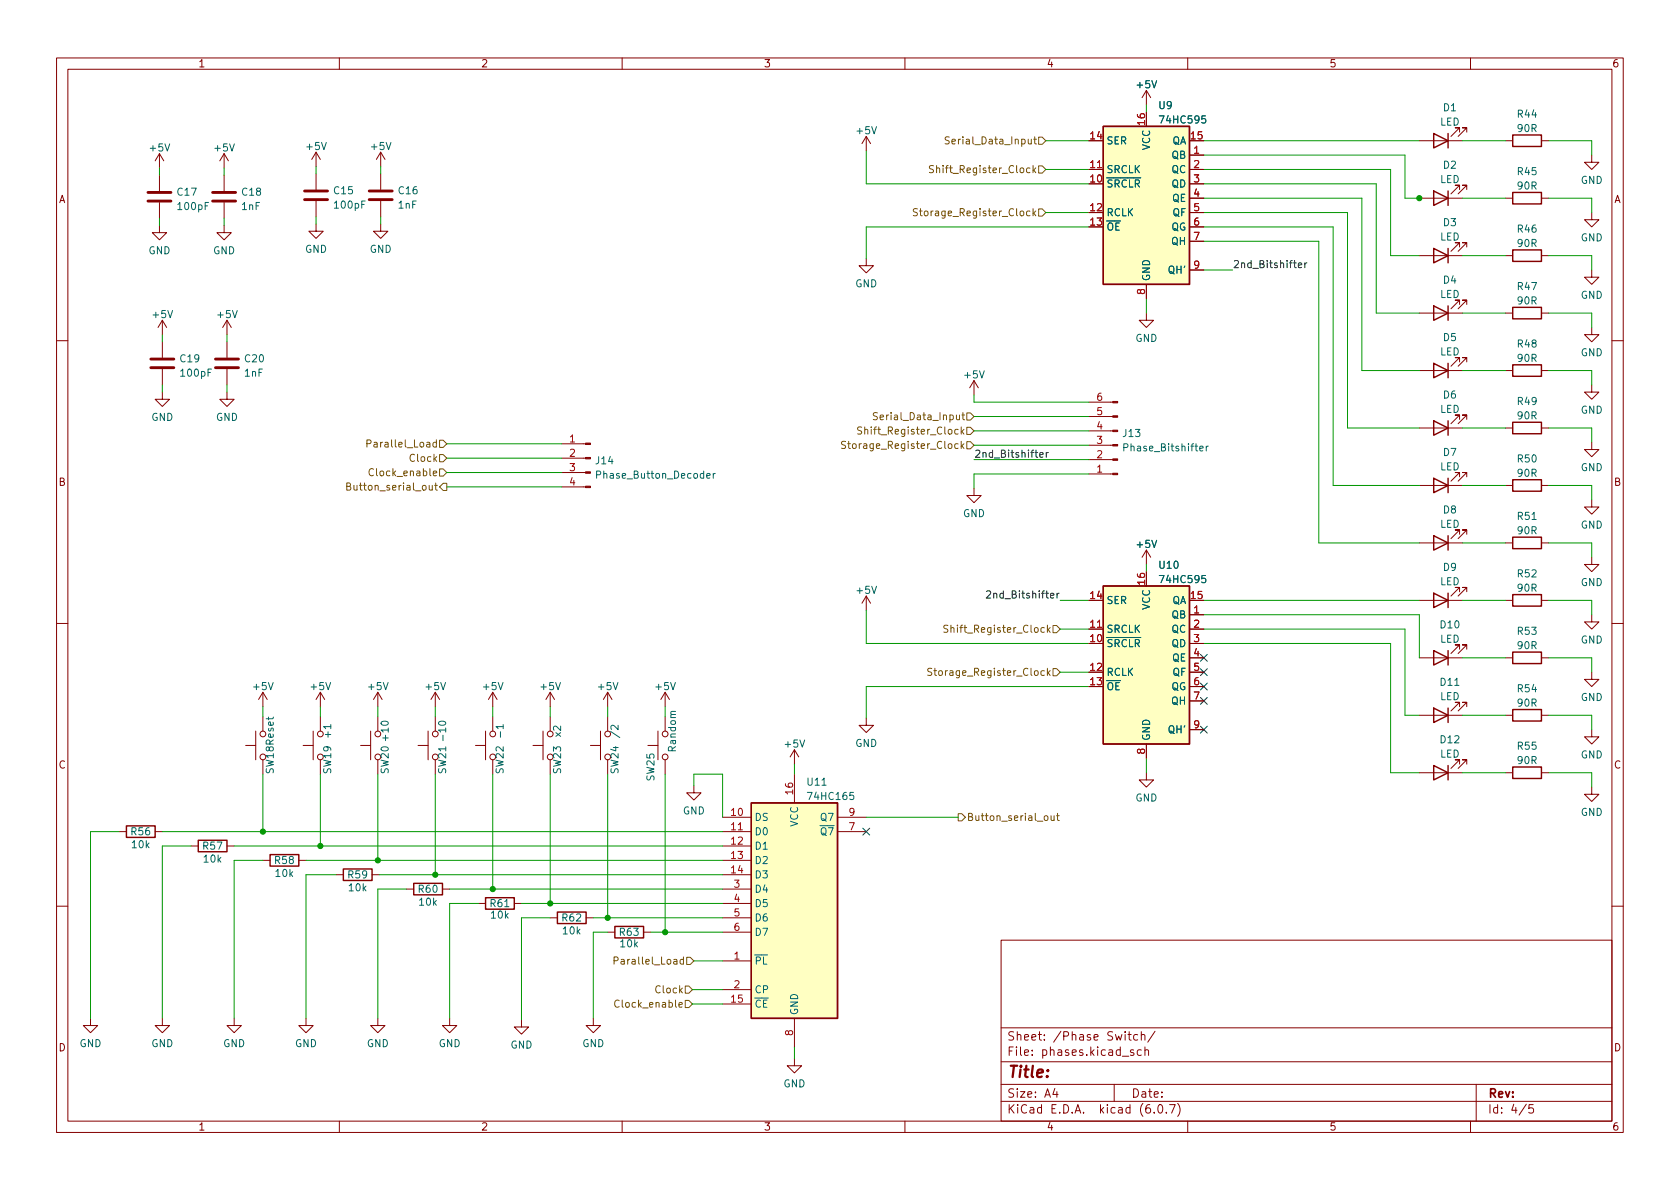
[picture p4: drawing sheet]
<svg xmlns="http://www.w3.org/2000/svg" width="297mm" height="210mm" viewBox="0 0 297 210" stroke-linecap="round" stroke-linejoin="round" font-family="sans-serif">
<g fill="none" stroke="#840000" stroke-width=".18">
<path d="M10 10.2h277v190.1h-277zM12 12.2h273v186.1h-273zM60 10.2v2M110 10.2v2M160 10.2v2M202.7 16v2.5M202.7 16l-.8 1.3M202.7 16l.8 1.3M210 10.2v2M260 10.2v2M28.2 39.9v1.2h1.3l-1.3 1.3-1.3-1.3h1.3M28.2 27.2l-.8 1.2"/>
<path d="M28.2 27.2v2.5M28.2 31v2.8M28.2 35.8v2.8M28.2 27.2l.8 1.2M39.6 39.9v1.2h1.3l-1.3 1.3-1.2-1.3h1.2M39.6 27.2v2.5M39.6 31v2.8M39.6 35.8v2.8M39.6 27.2l-.7 1.2M39.6 27.2l.8 1.2M55.9 39.6v1.3h1.2l-1.2 1.3-1.3-1.3h1.3M55.9 26.9v2.6"/>
<path d="M55.9 30.7v2.8M55.9 35.6v2.7M55.9 26.9l-.8 1.3M55.9 26.9l.7 1.3M67.3 39.6v1.3h1.3l-1.3 1.3-1.3-1.3h1.3M67.3 26.9l-.8 1.3M67.3 26.9v2.6M67.3 30.7v2.8M67.3 35.6v2.7M67.3 26.9l.8 1.3M153.2 24.1l-.8 1.3M153.2 24.1v2.6"/>
<path d="M153.2 24.1l.7 1.3M192.5 30h2.6M210.3 35h2.6M210.3 27.4h2.6M210.3 30h2.6M210.3 32.5h2.6M210.3 37.6h2.6M251 35h7.6M251 24.9h7.6M258.1 33.5v-.7h-.8h.8l-1.6 1.5M258.1 23.4v-.8h-.8h.8l-1.6 1.5M259.3 33.5v-.7h-.7h.7l-1.5 1.5"/>
<path d="M259.3 23.4v-.8h-.7h.7l-1.5 1.5M266.2 35h1.3M266.2 24.9h1.3M272.5 35h1.3M272.5 24.9h1.3M281.4 37.6v1.3h1.3l-1.3 1.2-1.2-1.2h1.2M281.4 27.4v1.3h1.3l-1.3 1.3-1.2-1.3h1.2M28.7 56.6l-.8 1.3M28.7 56.6v2.6M28.7 56.6l.8 1.3M40.1 56.6l-.7 1.3M40.1 56.6v2.6"/>
<path d="M40.1 56.6l.8 1.3M153.2 45.7v1.3h1.2l-1.2 1.3-1.3-1.3h1.3M202.7 55.4v1.2h1.3l-1.3 1.3-1.3-1.3h1.3M202.7 50.3v2.5M210.3 40.1h2.6M210.3 42.7h2.6M210.3 47.7h2.6M251 55.4h7.6M251 45.2h7.6M258.1 53.8v-.7h-.8h.8l-1.6 1.5M258.1 43.7v-.8h-.8h.8l-1.6 1.5M259.3 53.8v-.7h-.7h.7l-1.5 1.5"/>
<path d="M259.3 43.7v-.8h-.7h.7l-1.5 1.5M266.2 55.4h1.3M266.2 45.2h1.3M272.5 55.4h1.3M272.5 45.2h1.3M281.4 47.7v1.3h1.3l-1.3 1.3-1.2-1.3h1.2M281.4 57.9v1.3h1.3l-1.3 1.2-1.2-1.2h1.2M10 60.2h2M28.7 69.3v1.3h1.3l-1.3 1.3-1.3-1.3h1.3M28.7 60.4v2.8M28.7 65.3v2.8M40.1 69.3v1.3h1.3l-1.3 1.3-1.2-1.3h1.2"/>
<path d="M40.1 60.4v2.8M40.1 65.3v2.8M99.3 78.5h4.2M172.2 67.3l-.8 1.3M172.2 67.3v2.5M172.2 67.3l.8 1.3M192.5 71.1h4.2M192.5 73.7h4.2M192.5 76.2h4.2M192.5 78.7h4.2M251 65.5h7.6M251 75.7h7.6"/>
<path d="M258.1 74.2v-.8h-.8h.8l-1.6 1.5M258.1 64v-.8h-.8h.8l-1.6 1.6M259.3 74.2v-.8h-.7h.7l-1.5 1.5M259.3 64v-.8h-.7h.7l-1.5 1.6M266.2 65.5h1.3M266.2 75.7h1.3M272.5 65.5h1.3M272.5 75.7h1.3M281.4 68.1v1.2h1.3l-1.3 1.3-1.2-1.3h1.2M281.4 78.2v1.3h1.3l-1.3 1.3-1.2-1.3h1.2M285 60.2h2M99.3 86.1h4.2"/>
<path d="M99.3 83.6h4.2M99.3 81h4.2M172.2 86.4v1.2h1.3l-1.3 1.3-1.3-1.3h1.3M192.5 81.3h4.2M192.5 83.8h4.2M202.7 97.3v2.5M202.7 97.3l-.8 1.2M202.7 97.3l.8 1.2M251 85.8h7.6M251 96h7.6M258.1 94.5v-.8h-.8h.8l-1.6 1.5M258.1 84.3v-.7h-.8h.8l-1.6 1.5"/>
<path d="M259.3 94.5v-.8h-.7h.7l-1.5 1.5M259.3 84.3v-.7h-.7h.7l-1.5 1.5M266.2 85.8h1.3M266.2 96h1.3M272.5 85.8h1.3M272.5 96h1.3M281.4 88.4v1.3h1.3l-1.3 1.2-1.2-1.2h1.2M281.4 98.5v1.3h1.3l-1.3 1.3-1.2-1.3h1.2M10 110.2h2M153.2 105.4v2.5M153.2 105.4l-.8 1.3M153.2 105.4l.7 1.3"/>
<path d="M192.5 111.2h2.6M210.3 116.3h2.6M210.3 108.7h2.6M210.3 111.2h2.6M210.3 113.8h2.6M210.3 118.9h2.6M251 106.2h7.6M251 116.3h7.6M258.1 104.6v-.7h-.8h.8l-1.6 1.5M258.1 114.8v-.8h-.8h.8l-1.6 1.6M259.3 104.6v-.7h-.7h.7l-1.5 1.5M259.3 114.8v-.8h-.7h.7l-1.5 1.6"/>
<path d="M266.2 106.2h1.3M266.2 116.3h1.3M272.5 106.2h1.3M272.5 116.3h1.3M281.4 118.9v1.2h1.3l-1.3 1.3-1.2-1.3h1.2M281.4 108.7v1.3h1.3l-1.3 1.2-1.2-1.2h1.2M285 110.2h2M43.4 131.8h1.8M45.2 129.3v5.1M46.5 122.4l-.8 1.3M46.5 122.4v2.6M46.5 122.4l.7 1.3"/>
<path d="M53.6 131.8h1.8M55.4 129.3v5.1M56.6 122.4l-.7 1.3M56.6 122.4v2.6M56.6 126.7v2.6M56.6 122.4l.8 1.3M63.8 131.8h1.7M65.5 129.3v5.1M66.8 122.4v2.6M66.8 126.7v2.6M66.8 122.4l-.8 1.3M66.8 122.4l.8 1.3"/>
<path d="M73.9 131.8h1.8M75.7 129.3v5.1M77 122.4l-.8 1.3M77 122.4v2.6M77 126.7v2.6M77 122.4l.7 1.3M84.1 131.8h1.8M85.9 129.3v5.1M87.1 122.4l-.7 1.3M87.1 122.4v2.6M87.1 126.7v2.6M87.1 122.4l.8 1.3"/>
<path d="M94.2 131.8h1.8M96 129.3v5.1M97.3 122.4l-.8 1.3M97.3 122.4v2.6M97.3 126.7v2.6M97.3 122.4l.7 1.3M104.4 131.8h1.8M106.2 129.3v5.1M107.4 122.4v2.6M107.4 126.7v2.6M107.4 122.4l-.7 1.3M107.4 122.4l.8 1.3"/>
<path d="M114.6 131.8h1.7M116.3 129.3v5.1M117.6 122.4v2.6M117.6 126.7v2.6M117.6 134.4v2.5M117.6 122.4l-.8 1.3M117.6 122.4l.8 1.3M122.7 138.9v1.3h1.3l-1.3 1.3-1.3-1.3h1.3M140.5 132.6v2.5M140.5 136.9v5.1M140.5 132.6l-.8 1.3M140.5 132.6l.7 1.3"/>
<path d="M153.2 127v1.3h1.2l-1.2 1.2-1.3-1.2h1.3M202.7 136.6v1.3h1.3l-1.3 1.3-1.3-1.3h1.3M202.7 131.6v2.5M210.3 121.4h2.6M210.3 123.9h2.6M210.3 129h2.6M251 126.5h7.6M251 136.6h7.6M258.1 125v-.8h-.8h.8l-1.6 1.5M258.1 135.1v-.7h-.8h.8l-1.6 1.5M259.3 125v-.8h-.7h.7l-1.5 1.5M259.3 135.1v-.7h-.7h.7l-1.5 1.5"/>
<path d="M266.2 126.5h1.3M266.2 136.6h1.3M272.5 126.5h1.3M272.5 136.6h1.3M281.4 129v1.3h1.3l-1.3 1.3-1.2-1.3h1.2M281.4 139.2v1.3h1.3l-1.3 1.2-1.2-1.2h1.2M21.1 147.1h1.3M27.4 147.1h1.3M33.8 149.6h1.3M40.1 149.6h1.3M46.5 152.1h1.3M52.8 152.1h1.3"/>
<path d="M59.4 154.7h1.3M65.8 154.7h1.3M71.9 157.2h1.3M78.2 157.2h1.3M84.6 159.8h1.3M90.9 159.8h1.3M127.8 144.5h5M127.8 147.1h5M127.8 149.6h5M127.8 152.1h5M127.8 154.7h5M127.8 157.2h5"/>
<path d="M127.8 159.8h5M148.1 144.5h5.1M148.1 147.1h5.1M10 160.2h2M97.3 162.3h1.3M103.6 162.3h1.3M107.4 164.8h1.3M113.8 164.8h1.3M127.8 169.9h5M127.8 177.5h5M127.8 175h5M127.8 162.3h5"/>
<path d="M127.8 164.8h5M177 166.3h108v32h-108zM285 160.2h2M16 180.1v1.3h1.3l-1.3 1.2-1.3-1.2h1.3M28.7 180.1v1.3h1.3l-1.3 1.2-1.3-1.2h1.3M41.4 180.1v1.3h1.3l-1.3 1.2-1.3-1.2h1.3M54.1 180.1v1.3h1.3l-1.3 1.2-1.3-1.2h1.3M60 198.3v2M66.8 180.1v1.3h1.3l-1.3 1.2-1.3-1.2h1.3M79.5 180.1v1.3h1.3l-1.3 1.2-1.3-1.2h1.3M92.2 180.3v1.3h1.3l-1.3 1.3-1.3-1.3h1.3M104.9 180.1v1.3h1.3l-1.3 1.2-1.3-1.2h1.3"/>
<path d="M110 198.3v2M140.5 187.2v1.3h1.2l-1.2 1.2-1.3-1.2h1.3M140.5 180.1v5.1M160 198.3v2M177 194.8h108M177 191.8h108M177 187.8h108M177 181.8h108M186.5 192.5l-.4 1h1M186.9 193v1M197 191.8v3M199.4 182.9h.6"/>
<path d="M199.6 182.4v1.3l.4 .2M200.4 185.7l-.3-.1-.2 .2v.3l.5 .1v.4h-.5M201.1 183l-.4-.1-.3 .3v.4l.2 .3h.5M201.8 185.7l-.4-.1-.3 .3v.4l.1 .3h.6M201.8 183.1l.2-.2 .4 .1v.9M201.8 182.4v1.5M202.4 185.8l.2-.2 .4 .1 .1 .9M202.4 185.1v1.5M204.1 196.7v.1M204.2 182.4l-1.3 1.9M204.9 195.4l.2-.1a.81 .81 0 0 1 .6 .7 .81 .81 0 0 1-.3 .8h-.2a.81 .81 0 0 1-.6-.6 .81 .81 0 0 1 .3-.8zM206.2 196.7v.1"/>
<path d="M206.8 195.3h1l-.7 1.5M208.2 195.1a1.72 1.72 0 0 1 0 2.3M210 198.3v2M260 198.3v2M261 191.8v6.5M269.9 195.3l-1.3 1.9M271.1 195.3h-.7l-.1 .7 .2-.1 .5 .1 .2 .2-.1 .5-.2 .1-.6-.1"/>
<circle cx="46.5" cy="133.9" r=".51"/>
<circle cx="46.5" cy="129.8" r=".51"/>
<circle cx="56.6" cy="133.9" r=".51"/>
<circle cx="56.6" cy="129.8" r=".51"/>
<circle cx="66.8" cy="133.9" r=".51"/>
<circle cx="66.8" cy="129.8" r=".51"/>
<circle cx="77" cy="129.8" r=".51"/>
<circle cx="77" cy="133.9" r=".51"/>
<circle cx="87.1" cy="133.9" r=".51"/>
<circle cx="87.1" cy="129.8" r=".51"/>
<circle cx="97.3" cy="133.9" r=".51"/>
<circle cx="97.3" cy="129.8" r=".51"/>
<circle cx="107.4" cy="129.8" r=".51"/>
<circle cx="107.4" cy="133.9" r=".51"/>
<circle cx="117.6" cy="129.8" r=".51"/>
<circle cx="117.6" cy="133.9" r=".51"/>
</g>
<path d="M26.2 35.6h4M26.2 34h4M37.6 35.6h4.1M37.6 34h4.1M53.8 35.3h4.1M53.8 33.8h4.1M65.3 35.3h4M65.3 33.8h4M26.7 65h4M26.7 63.5h4M38.1 65h4.1M38.1 63.5h4.1" fill="none" stroke="#840000" stroke-width=".51"/>
<g fill="none" stroke="#840000" stroke-width=".25">
<path d="M195.1 22.3h15.2v28h-15.2zM253.5 33.8l2.5 1.2-2.5 1.3zM253.5 23.6l2.5 1.3-2.5 1.3zM256 23.6v2.6M256 33.8v2.5M267.5 34h5v2.1h-5zM267.5 23.9h5v2h-5zM253.5 54.1l2.5 1.3-2.5 1.2zM253.5 43.9l2.5 1.3-2.5 1.3zM256 43.9v2.6M256 54.1v2.5M267.5 54.4h5v2h-5z"/>
<path d="M267.5 44.2h5v2h-5zM253.5 74.4l2.5 1.3-2.5 1.3zM253.5 64.3l2.5 1.2-2.5 1.3zM256 64.3v2.5M256 74.4v2.6M267.5 64.5h5v2h-5zM267.5 74.7h5v2h-5zM253.5 94.7l2.5 1.3-2.5 1.3zM253.5 84.6l2.5 1.2-2.5 1.3zM256 84.6v2.5M256 94.7v2.6M267.5 84.8h5v2.1h-5z"/>
<path d="M267.5 95h5v2h-5zM195.1 103.6h15.2v28h-15.2zM253.5 104.9l2.5 1.3-2.5 1.2zM253.5 115.1l2.5 1.2-2.5 1.3zM256 104.9v2.5M256 115.1v2.5M267.5 105.2h5v2h-5zM267.5 115.3h5v2h-5zM253.5 125.2l2.5 1.3-2.5 1.3zM253.5 135.4l2.5 1.2-2.5 1.3zM256 125.2v2.6M256 135.4v2.5"/>
<path d="M267.5 125.5h5v2h-5zM267.5 135.6h5v2.1h-5zM22.4 146h5v2.1h-5zM35.1 148.6h5v2h-5zM47.8 151.1h5v2.1h-5zM60.7 153.7h5.1v2h-5.1zM73.2 156.2h5v2h-5zM85.9 158.7h5v2.1h-5zM132.8 142h15.3v38.1h-15.3zM98.6 161.3h5v2h-5zM108.7 163.8h5.1v2.1h-5.1z"/>
</g>
<g fill="#ffffc2" stroke="#ffffc2" stroke-width=".18">
<path d="M132.8 142h15.3v38.1h-15.3z"/>
<path d="M195.1 103.6h15.2v28h-15.2z"/>
<path d="M195.1 22.3h15.2v28h-15.2z"/>
</g>
<g fill="#840000" stroke="#840000" stroke-width=".18">
<path d="M103.5 86h.9v.2h-.9z"/>
<path d="M103.5 83.4h.9v.3h-.9z"/>
<path d="M103.5 80.9h.9v.2h-.9z"/>
<path d="M103.5 78.4h.9v.2h-.9z"/>
<path d="M196.7 71h.9v.2h-.9z"/>
<path d="M196.7 73.5h.9v.3h-.9z"/>
<path d="M196.7 76.1h.9v.2h-.9z"/>
<path d="M196.7 78.6h.9v.3h-.9z"/>
<path d="M196.7 81.1h.9v.3h-.9z"/>
<path d="M196.7 83.7h.9v.2h-.9z"/>
</g>
<path d="M212.1 79.3l.6-.1v-.2l-.4-.1-.2 .2 .1 .6h.5M213.3 78.9v.8M213.6 78.9l-.3 .2M125 84.1l.6-.1-.1-.2-.4-.1-.1 .2v.6h.5M126.1 83.7v.9M126.5 83.7l-.4 .3M89 128.1v.8" fill="none" stroke="#006464" stroke-width=".18"/>
<g fill="none" stroke="#725600" stroke-width=".18">
<path d="M162.2 37l-.5-.1-.2 .1v.4l.6 .2 .1 .3-.2 .3-.5-.1M165.1 29.3h-.5l-.2 .1v.4l.5 .2 .2 .3-.3 .2h-.5M167.8 24.3l-.5-.1-.1 .1v.4l.5 .2 .1 .3-.2 .3-.5-.1M182.8 37.7l.3 .5M182.8 24.6h.5M182.8 30.1l.3 .4M183 24.2v1.1l.3 .2M183.1 37.3l-.5 .5M183.1 29.7l-.5 .5M183.6 37h.7l.6 .6-.6 .6h-.7zM183.6 24.3h.7l.6 .6-.6 .6h-.7zM183.6 29.3h.7l.6 .7-.6 .6h-.7z"/>
<path d="M64.9 78.5l.6-.1 .1-.2-.1-.3-.6-.1v1.3M77.7 77.8h.7l.6 .7-.6 .6h-.7zM149.5 78.1l-.5-.1-.2 .2v.3l.6 .3 .1 .3-.2 .2-.5-.1M152.4 75.6l-.5-.1-.2 .1v.4l.5 .2 .2 .3-.3 .3-.5-.1M155.1 73h-.5l-.1 .1v.3l.5 .3 .1 .3-.2 .2h-.5M170.1 76.3l.3 .5M170.1 73.4h.5M170.1 78.8l.3 .5M170.3 73v1l.3 .2M170.4 75.9l-.5 .5M170.4 78.5l-.5 .4M170.9 75.6h.7l.6 .6-.6 .6h-.7z"/>
<path d="M170.9 73h.7l.6 .7-.6 .6h-.7zM170.9 78.1h.7l.6 .6-.6 .7h-.7zM61.3 86l.6-.1 .1-.1-.1-.3-.6-.1v1.3h.5l.2-.1v-.3l-.3-.3M66 83a.6 .6 0 0 0-.8 .4 .6 .6 0 0 0 .6 .7l.2-.1M76.9 85.8h.4M77 85.4v1.1l.3 .2M77.7 86.1l.7-.6h.6v1.2h-.6zM77.7 82.9h.7l.6 .7-.6 .6h-.7zM77.7 80.4h.7l.6 .6-.6 .7h-.7zM164.7 118.2h-.4l-.2 .1v.4l.5 .2 .1 .3-.2 .2h-.5M167.6 110.6h-.5l-.2 .1v.3l.6 .3 .1 .3-.3 .2h-.4M185.3 111.3l.4 .5"/>
<path d="M185.3 119l.4 .4M185.7 111l-.5 .5M185.7 118.6l-.5 .5M186.2 110.6h.6l.7 .6-.7 .7h-.6zM186.2 118.2h.6l.7 .7-.7 .6h-.6zM169.4 143.9h.7l.6 .6-.6 .7h-.7zM184.7 144.3l.3-.1 .3 .3v.4l-.3 .2-.3-.1-.1-.1zM185.8 144.2l.1 .8 .3 .1 .2-.1M186.4 144.2v.9M186.8 144.2h.5M187 143.8v1.1l.3 .2M108.6 169.9l.6-.1 .1-.2-.1-.3-.6-.1v1.3"/>
<path d="M109.5 177a.6 .6 0 0 0-.9 .4 .6 .6 0 0 0 .6 .7l.3-.1M121.2 174.4h.6l.6 .6-.6 .6h-.6zM121.2 176.9h.6l.6 .6-.6 .7h-.6zM121.4 169.3h.6l.7 .6-.7 .7h-.6z"/>
</g>
<path d="M229.6 46.9l.6-.1-.1-.2-.4-.1-.1 .2v.6h.5M230.7 46.5v.8M231.1 46.5l-.4 .2M183.8 80.4l.6-.1v-.2l-.4-.1-.2 .2 .1 .6h.5M185 80v.9M185.4 80l-.4 .3M174.4 104.6l.5-.1 .3 .3-.8 1h.8M187.3 104.9l-.4 .3" fill="none" stroke="#0f0f0f" stroke-width=".18"/>
<g fill="none" stroke="#009600" stroke-width=".18">
<path d="M202.7 18.5v1.3M28.2 29.7v1.3M28.2 38.6v1.3M39.6 29.7v1.3M39.6 38.6v1.3M55.9 29.5v1.2M55.9 38.3v1.3M67.3 29.5v1.2M67.3 38.3v1.3M153.2 26.7v5.8h39.3M184.9 37.6h7.6M184.9 30h7.6"/>
<path d="M184.9 24.9h7.6M212.9 27.4h35.5v7.6h2.8M212.9 30h33v15.2h5.1M212.9 37.6h25.4v38.1h12.7M212.9 35h27.9v30.5h10.2M212.9 32.5h30.4v22.9h7.7M212.9 24.9h38.1M258.6 35h7.6M258.6 24.9h7.6M273.8 24.9h7.6v2.5M273.8 35h7.6v2.6M28.7 59.2v1.2"/>
<path d="M40.1 59.2v1.2M192.5 40.1h-39.3v5.6M202.7 52.8v2.6M212.9 47.7h5M212.9 42.7h20.3v53.3h17.8M212.9 40.1h22.8v45.7h15.3M258.6 45.2h7.6M258.6 55.4h7.6M273.8 45.2h7.6v2.5M273.8 55.4h7.6v2.5M28.7 68.1v1.2M40.1 68.1v1.2"/>
<path d="M79 78.5h20.3M172.2 69.8v1.3h20.3M172.2 73.7h20.3M172.2 76.2h20.3M172.2 78.7h20.3M258.6 65.5h7.6M258.6 75.7h7.6M273.8 65.5h7.6v2.6M273.8 75.7h7.6v2.5M79 86.1h20.3M79 83.6h20.3M79 81h20.3"/>
<path d="M172.2 81.3h20.3M192.5 83.8h-20.3v2.6M202.7 99.8v1.3M258.6 96h7.6M258.6 85.8h7.6M273.8 85.8h7.6v2.6M273.8 96h7.6v2.5M153.2 107.9v5.9h39.3M187.5 106.2h5M187.5 111.2h5M187.5 118.9h5M212.9 113.8h33v22.8h5.1"/>
<path d="M212.9 106.2h38.1M212.9 108.7h38.1v7.6M212.9 111.2h35.5v15.3h2.6M258.6 106.2h7.6M258.6 116.3h7.6M273.8 106.2h7.6v2.5M273.8 116.3h7.6v2.6M46.5 125v1.7M46.5 136.9v10.2M56.6 125v1.7M56.6 136.9v12.7M66.8 125v1.7"/>
<path d="M66.8 136.9v15.2M77 125v1.7M77 136.9v17.8M87.1 125v1.7M87.1 136.9v20.3M97.3 125v1.7M97.3 136.9v22.9M107.4 125v1.7M107.4 136.9v25.4M117.6 125v1.7M117.6 136.9v27.9M122.7 138.9v-2h5.1v7.6"/>
<path d="M140.5 135.1v1.8M192.5 121.4h-39.3v5.6M202.7 134.1v2.5M258.6 126.5h7.6M258.6 136.6h7.6M273.8 126.5h7.6v2.5M273.8 136.6h7.6v2.6M21.1 147.1h-5.1v33M28.7 147.1h99.1M33.8 149.6h-5.1v30.5M41.4 149.6h86.4M46.5 152.1h-5.1v28"/>
<path d="M54.1 152.1h73.7M59.4 154.7h-5.3v25.4M67.1 154.7h60.7M71.9 157.2h-5.1v22.9M79.5 157.2h48.3M84.6 159.8h-5.1v20.3M92.2 159.8h35.6M153.2 144.5h16.2M97.3 162.3h-5.1v18M104.9 162.3h22.9M107.4 164.8h-2.5v15.3M115.1 164.8h12.7"/>
<path d="M122.4 177.5h5.4M122.4 175h5.4M122.7 169.9h5.1M140.5 185.2v2"/>
</g>
<path d="M212.2 115.7l1.3 1.2M212.2 118.3l1.3 1.2M213.5 115.7l-1.3 1.2M213.5 118.3l-1.3 1.2M212.2 120.8l1.3 1.2M212.2 123.3l1.3 1.3M212.2 128.4l1.3 1.2M213.5 120.8l-1.3 1.2M213.5 123.3l-1.3 1.3M213.5 128.4l-1.3 1.2M152.6 146.5l1.2 1.2M153.8 146.5l-1.2 1.2" fill="none" stroke="#000084" stroke-width=".18"/>
<g fill="#009600" stroke="#009600" stroke-width=".18">
<circle cx="56.6" cy="149.6" r=".46"/>
<circle cx="66.8" cy="152.1" r=".46"/>
<circle cx="46.5" cy="147.1" r=".46"/>
<circle cx="77" cy="154.7" r=".46"/>
<circle cx="87.1" cy="157.2" r=".46"/>
<circle cx="117.6" cy="164.8" r=".46"/>
<circle cx="97.3" cy="159.8" r=".46"/>
<circle cx="107.4" cy="162.3" r=".46"/>
<circle cx="251" cy="35" r=".46"/>
</g>
<text font-size="2.8" fill="#840000" x="178" y="190.6">Title:</text>
<g font-size="2.1" fill="#840000">
<text x="178" y="184">Sheet: /Phase Switch/</text>
<text x="178" y="186.7">File: phases.kicad_sch</text>
<text x="178" y="196.9">KiCad E.D.A. kicad (6.0.7)</text>
<text x="178" y="194.1">Size: A4</text>
<text x="200" y="194.1">Date:</text>
<text x="263" y="194.1">Rev:</text>
<text x="263" y="196.9">Id: 4/5</text>
</g>
<g font-size="1.8" fill="#840000">
<text x="35" y="11.9">1</text>
<text x="85" y="11.9">2</text>
<text x="135" y="11.9">3</text>
<text x="185" y="11.9">4</text>
<text x="235" y="11.9">5</text>
<text x="285" y="11.9">6</text>
<text x="10.3" y="35.9">A</text>
<text x="285.3" y="35.9">A</text>
<text x="10.3" y="85.9">B</text>
<text x="285.3" y="85.9">B</text>
<text x="10.3" y="135.9">C</text>
<text x="285.3" y="135.9">C</text>
<text x="10.3" y="185.9">D</text>
<text x="285.3" y="185.9">D</text>
<text x="35" y="199.9">1</text>
<text x="85" y="199.9">2</text>
<text x="135" y="199.9">3</text>
<text x="185" y="199.9">4</text>
<text x="235" y="199.9">5</text>
<text x="285" y="199.9">6</text>
</g>
<g font-size="1.8" fill="#006464">
<text x="201.1" y="15.6">+5V</text>
<text x="151.6" y="23.7">+5V</text>
<text x="204.9" y="19.3">U9</text>
<text x="205.4" y="21.8">74HC595</text>
<text x="254.6" y="22.2">LED</text>
<text x="255.2" y="19.7">D1</text>
<text x="268.4" y="20.8">R44</text>
<text x="268.4" y="23.3">90R</text>
<text x="26.6" y="26.8">+5V</text>
<text x="38" y="26.8">+5V</text>
<text x="54.3" y="26.5">+5V</text>
<text x="65.7" y="26.5">+5V</text>
<text x="195.6" y="25.5">SER</text>
<text x="203.3" y="26.6" transform="rotate(-90 203.3 26.6)">VCC</text>
<text x="207.2" y="28.1">QB</text>
<text x="207.2" y="25.5">QA</text>
<text x="255.2" y="29.8">D2</text>
<text x="31.4" y="34.6">C17</text>
<text x="42.8" y="34.6">C18</text>
<text x="59.1" y="34.3">C15</text>
<text x="70.5" y="34.3">C16</text>
<text x="195.6" y="33.1">~{SRCLR}</text>
<text x="195.6" y="30.6">SRCLK</text>
<text x="207.2" y="30.6">QC</text>
<text x="207.2" y="33.1">QD</text>
<text x="207.2" y="35.7">QE</text>
<text x="254.6" y="32.4">LED</text>
<text x="268.4" y="31">R45</text>
<text x="268.4" y="33.5">90R</text>
<text x="279.5" y="32.5">GND</text>
<text x="31.6" y="37.1">100pF</text>
<text x="42.8" y="37.1">1nF</text>
<text x="59.3" y="36.9">100pF</text>
<text x="70.5" y="36.9">1nF</text>
<text x="195.6" y="38.2">RCLK</text>
<text x="195.6" y="40.8">~{OE}</text>
<text x="207.1" y="40.8">QG</text>
<text x="207.3" y="38.2">QF</text>
<text x="255.2" y="40">D3</text>
<text x="268.4" y="41.1">R46</text>
<text x="26.2" y="45">GND</text>
<text x="37.7" y="45">GND</text>
<text x="53.9" y="44.7">GND</text>
<text x="65.3" y="44.7">GND</text>
<text x="207.2" y="43.3">QH</text>
<text x="254.6" y="42.5">LED</text>
<text x="268.4" y="43.7">90R</text>
<text x="279.5" y="42.7">GND</text>
<text x="151.2" y="50.8">GND</text>
<text x="203.3" y="49.8" transform="rotate(-90 203.3 49.8)">GND</text>
<text x="206.7" y="48.4">QH'</text>
<text x="254.6" y="52.7">LED</text>
<text x="255.2" y="50.1">D4</text>
<text x="268.4" y="51.3">R47</text>
<text x="268.4" y="53.8">90R</text>
<text x="279.5" y="52.8">GND</text>
<text x="27.1" y="56.2">+5V</text>
<text x="38.5" y="56.2">+5V</text>
<text x="31.9" y="64.1">C19</text>
<text x="43.4" y="64.1">C20</text>
<text x="200.7" y="60.4">GND</text>
<text x="254.6" y="62.8">LED</text>
<text x="255.2" y="60.3">D5</text>
<text x="268.4" y="61.4">R48</text>
<text x="268.4" y="64">90R</text>
<text x="279.5" y="63">GND</text>
<text x="32.1" y="66.6">100pF</text>
<text x="43.3" y="66.6">1nF</text>
<text x="170.6" y="66.9">+5V</text>
<text x="255.2" y="70.5">D6</text>
<text x="268.4" y="71.6">R49</text>
<text x="26.7" y="74.4">GND</text>
<text x="38.2" y="74.4">GND</text>
<text x="198.6" y="77.3">J13</text>
<text x="254.6" y="73">LED</text>
<text x="268.4" y="74.1">90R</text>
<text x="279.5" y="73.1">GND</text>
<text x="105.4" y="82.1">J14</text>
<text x="199.1" y="79.8">Phase_Bitshifter</text>
<text x="254.6" y="83.2">LED</text>
<text x="255.2" y="80.6">D7</text>
<text x="268.4" y="81.8">R50</text>
<text x="279.5" y="83.3">GND</text>
<text x="105.9" y="84.6">Phase_Button_Decoder</text>
<text x="268.4" y="84.3">90R</text>
<text x="170.2" y="91.4">GND</text>
<text x="254.6" y="93.3">LED</text>
<text x="255.2" y="90.8">D8</text>
<text x="268.4" y="91.9">R51</text>
<text x="268.4" y="94.5">90R</text>
<text x="279.5" y="93.5">GND</text>
<text x="201.1" y="96.9">+5V</text>
<text x="205" y="100.6">U10</text>
<text x="255.2" y="100.9">D9</text>
<text x="151.6" y="105">+5V</text>
<text x="195.6" y="106.8">SER</text>
<text x="203.3" y="107.9" transform="rotate(-90 203.3 107.9)">VCC</text>
<text x="205.4" y="103.1">74HC595</text>
<text x="207.2" y="106.8">QA</text>
<text x="254.6" y="103.5">LED</text>
<text x="268.4" y="102.1">R52</text>
<text x="268.4" y="104.6">90R</text>
<text x="279.5" y="103.6">GND</text>
<text x="195.6" y="111.9">SRCLK</text>
<text x="207.2" y="109.3">QB</text>
<text x="207.2" y="111.9">QC</text>
<text x="254.6" y="113.6">LED</text>
<text x="254.7" y="111.1">D10</text>
<text x="268.4" y="112.2">R53</text>
<text x="279.5" y="113.8">GND</text>
<text x="195.6" y="114.4">~{SRCLR}</text>
<text x="195.6" y="119.5">RCLK</text>
<text x="207.2" y="114.4">QD</text>
<text x="207.2" y="117">QE</text>
<text x="207.3" y="119.5">QF</text>
<text x="268.4" y="114.8">90R</text>
<text x="44.9" y="122">+5V</text>
<text x="55" y="122">+5V</text>
<text x="65.2" y="122">+5V</text>
<text x="75.4" y="122">+5V</text>
<text x="85.5" y="122">+5V</text>
<text x="95.7" y="122">+5V</text>
<text x="105.8" y="122">+5V</text>
<text x="116" y="122">+5V</text>
<text x="195.6" y="122">~{OE}</text>
<text x="207.1" y="122">QG</text>
<text x="207.2" y="124.6">QH</text>
<text x="254.6" y="123.8">LED</text>
<text x="254.7" y="121.3">D11</text>
<text x="268.4" y="122.4">R54</text>
<text x="268.4" y="124.9">90R</text>
<text x="279.5" y="123.9">GND</text>
<text x="58.5" y="130.3" transform="rotate(-90 58.5 130.3)">+1</text>
<text x="78.9" y="130.6" transform="rotate(-90 78.9 130.6)">-10</text>
<text x="89" y="130.1" transform="rotate(-90 89 130.1)">-1</text>
<text x="99.2" y="130.3" transform="rotate(-90 99.2 130.3)">x2</text>
<text x="109.3" y="130" transform="rotate(-90 109.3 130)">/2</text>
<text x="203.3" y="131.1" transform="rotate(-90 203.3 131.1)">GND</text>
<text x="206.7" y="129.7">QH'</text>
<text x="254.7" y="131.4">D12</text>
<text x="48.4" y="136.8" transform="rotate(-90 48.4 136.8)">SW18Reset</text>
<text x="58.6" y="136.8" transform="rotate(-90 58.6 136.8)">SW19</text>
<text x="68.7" y="136.8" transform="rotate(-90 68.7 136.8)">SW20 +10</text>
<text x="78.9" y="136.8" transform="rotate(-90 78.9 136.8)">SW21</text>
<text x="89" y="136.8" transform="rotate(-90 89 136.8)">SW22</text>
<text x="99.2" y="136.8" transform="rotate(-90 99.2 136.8)">SW23</text>
<text x="109.4" y="136.8" transform="rotate(-90 109.4 136.8)">SW24</text>
<text x="119.5" y="132.8" transform="rotate(-90 119.5 132.8)">Random</text>
<text x="138.9" y="132.2">+5V</text>
<text x="151.2" y="132.1">GND</text>
<text x="254.6" y="134">LED</text>
<text x="268.4" y="132.6">R55</text>
<text x="268.4" y="135.1">90R</text>
<text x="279.5" y="134.1">GND</text>
<text x="115.7" y="138" transform="rotate(-90 115.7 138)">SW25</text>
<text x="142.8" y="138.9">U11</text>
<text x="143.1" y="141.5">74HC165</text>
<text x="200.7" y="141.7">GND</text>
<text x="23.3" y="147.7">R56</text>
<text x="23.4" y="150">10k</text>
<text x="120.7" y="144">GND</text>
<text x="133.3" y="145.2">DS</text>
<text x="133.3" y="147.7">D0</text>
<text x="141.1" y="146.2" transform="rotate(-90 141.1 146.2)">VCC</text>
<text x="143.8" y="147.7">~{Q7}</text>
<text x="145.2" y="145.2">Q7</text>
<text x="279.5" y="144.3">GND</text>
<text x="36" y="150.2">R57</text>
<text x="36.1" y="152.5">10k</text>
<text x="48.7" y="152.8">R58</text>
<text x="48.8" y="155.1">10k</text>
<text x="61.6" y="155.3">R59</text>
<text x="133.3" y="150.2">D1</text>
<text x="133.3" y="152.8">D2</text>
<text x="133.3" y="155.3">D3</text>
<text x="61.7" y="157.6">10k</text>
<text x="74.1" y="157.9">R60</text>
<text x="74.2" y="160.1">10k</text>
<text x="86.8" y="160.4">R61</text>
<text x="133.3" y="157.9">D4</text>
<text x="133.3" y="160.4">D5</text>
<text x="86.9" y="162.4">10k</text>
<text x="99.5" y="162.9">R62</text>
<text x="99.6" y="165.2">10k</text>
<text x="109.6" y="165.5">R63</text>
<text x="109.8" y="167.5">10k</text>
<text x="133.3" y="162.9">D6</text>
<text x="133.3" y="165.5">D7</text>
<text x="133.3" y="170.6">~{PL}</text>
<text x="133.3" y="178.2">~{CE}</text>
<text x="133.3" y="175.6">CP</text>
<text x="141.1" y="179.6" transform="rotate(-90 141.1 179.6)">GND</text>
<text x="14" y="185.2">GND</text>
<text x="26.7" y="185.2">GND</text>
<text x="39.4" y="185.2">GND</text>
<text x="52.1" y="185.2">GND</text>
<text x="64.8" y="185.2">GND</text>
<text x="77.5" y="185.2">GND</text>
<text x="90.2" y="185.4">GND</text>
<text x="102.9" y="185.2">GND</text>
<text x="138.5" y="192.3">GND</text>
</g>
<g font-size="1.8" fill="#a90000">
<text x="202.4" y="22.1" transform="rotate(-90 202.4 22.1)">16</text>
<text x="192.8" y="29.7">11</text>
<text x="192.8" y="24.6">14</text>
<text x="210.6" y="24.6">15</text>
<text x="211.1" y="27.2">1</text>
<text x="211.1" y="29.7">2</text>
<text x="192.8" y="32.3">10</text>
<text x="211.1" y="32.3">3</text>
<text x="211.1" y="34.8">4</text>
<text x="192.8" y="37.3">12</text>
<text x="192.8" y="39.9">13</text>
<text x="211.1" y="37.3">5</text>
<text x="211.1" y="39.9">6</text>
<text x="211.1" y="42.4">7</text>
<text x="211.1" y="47.5">9</text>
<text x="202.4" y="52" transform="rotate(-90 202.4 52)">8</text>
<text x="193.9" y="70.9">6</text>
<text x="193.9" y="75.9">4</text>
<text x="193.9" y="73.4">5</text>
<text x="100.7" y="78.2">1</text>
<text x="100.7" y="80.8">2</text>
<text x="100.7" y="83.3">3</text>
<text x="193.9" y="83.6">1</text>
<text x="193.9" y="81">2</text>
<text x="193.9" y="78.5">3</text>
<text x="100.7" y="85.8">4</text>
<text x="192.8" y="105.9">14</text>
<text x="202.4" y="103.3" transform="rotate(-90 202.4 103.3)">16</text>
<text x="210.6" y="105.9">15</text>
<text x="192.8" y="113.5">10</text>
<text x="192.8" y="111">11</text>
<text x="211.1" y="108.5">1</text>
<text x="211.1" y="111">2</text>
<text x="211.1" y="113.5">3</text>
<text x="192.8" y="118.6">12</text>
<text x="211.1" y="116.1">4</text>
<text x="211.1" y="118.6">5</text>
<text x="192.8" y="121.2">13</text>
<text x="211.1" y="121.2">6</text>
<text x="211.1" y="123.7">7</text>
<text x="211.1" y="128.8">9</text>
<text x="202.4" y="133.3" transform="rotate(-90 202.4 133.3)">8</text>
<text x="140.2" y="140.4" transform="rotate(-90 140.2 140.4)">16</text>
<text x="129.3" y="144.3">10</text>
<text x="129.3" y="146.8">11</text>
<text x="129.3" y="149.3">12</text>
<text x="150.1" y="146.8">7</text>
<text x="150.1" y="144.3">9</text>
<text x="129.3" y="151.9">13</text>
<text x="129.3" y="154.4">14</text>
<text x="129.8" y="157">3</text>
<text x="129.8" y="159.5">4</text>
<text x="129.8" y="162">5</text>
<text x="129.8" y="164.6">6</text>
<text x="129.8" y="169.7">1</text>
<text x="129.3" y="177.3">15</text>
<text x="129.8" y="174.7">2</text>
<text x="140.2" y="183.1" transform="rotate(-90 140.2 183.1)">8</text>
</g>
<g font-size="1.8" fill="#725600">
<text x="168.5" y="25.5">Serial_Data_Input</text>
<text x="165.7" y="30.6">Shift_Register_Clock</text>
<text x="163" y="38.2">Storage_Register_Clock</text>
<text x="153" y="76.8">Shift_Register_Clock</text>
<text x="155.8" y="74.3">Serial_Data_Input</text>
<text x="66" y="79.1">Parallel_Load</text>
<text x="72.7" y="81.7">Clock</text>
<text x="150.3" y="79.4">Storage_Register_Clock</text>
<text x="62.5" y="86.7">Button_serial_out</text>
<text x="66.1" y="84.2">Clock_enable</text>
<text x="168.2" y="111.9">Shift_Register_Clock</text>
<text x="165.5" y="119.5">Storage_Register_Clock</text>
<text x="170.9" y="145.2">Button_serial_out</text>
<text x="109.7" y="170.6">Parallel_Load</text>
<text x="109.6" y="178.2">Clock_enable</text>
<text x="116.2" y="175.6">Clock</text>
</g>
<g font-size="1.8" fill="#0f0f0f">
<text x="217.9" y="47.4">2nd_Bitshifter</text>
<text x="172.2" y="80.9">2nd_Bitshifter</text>
<text x="175.6" y="105.8">2nd_Bitshifter</text>
</g>
</svg>
